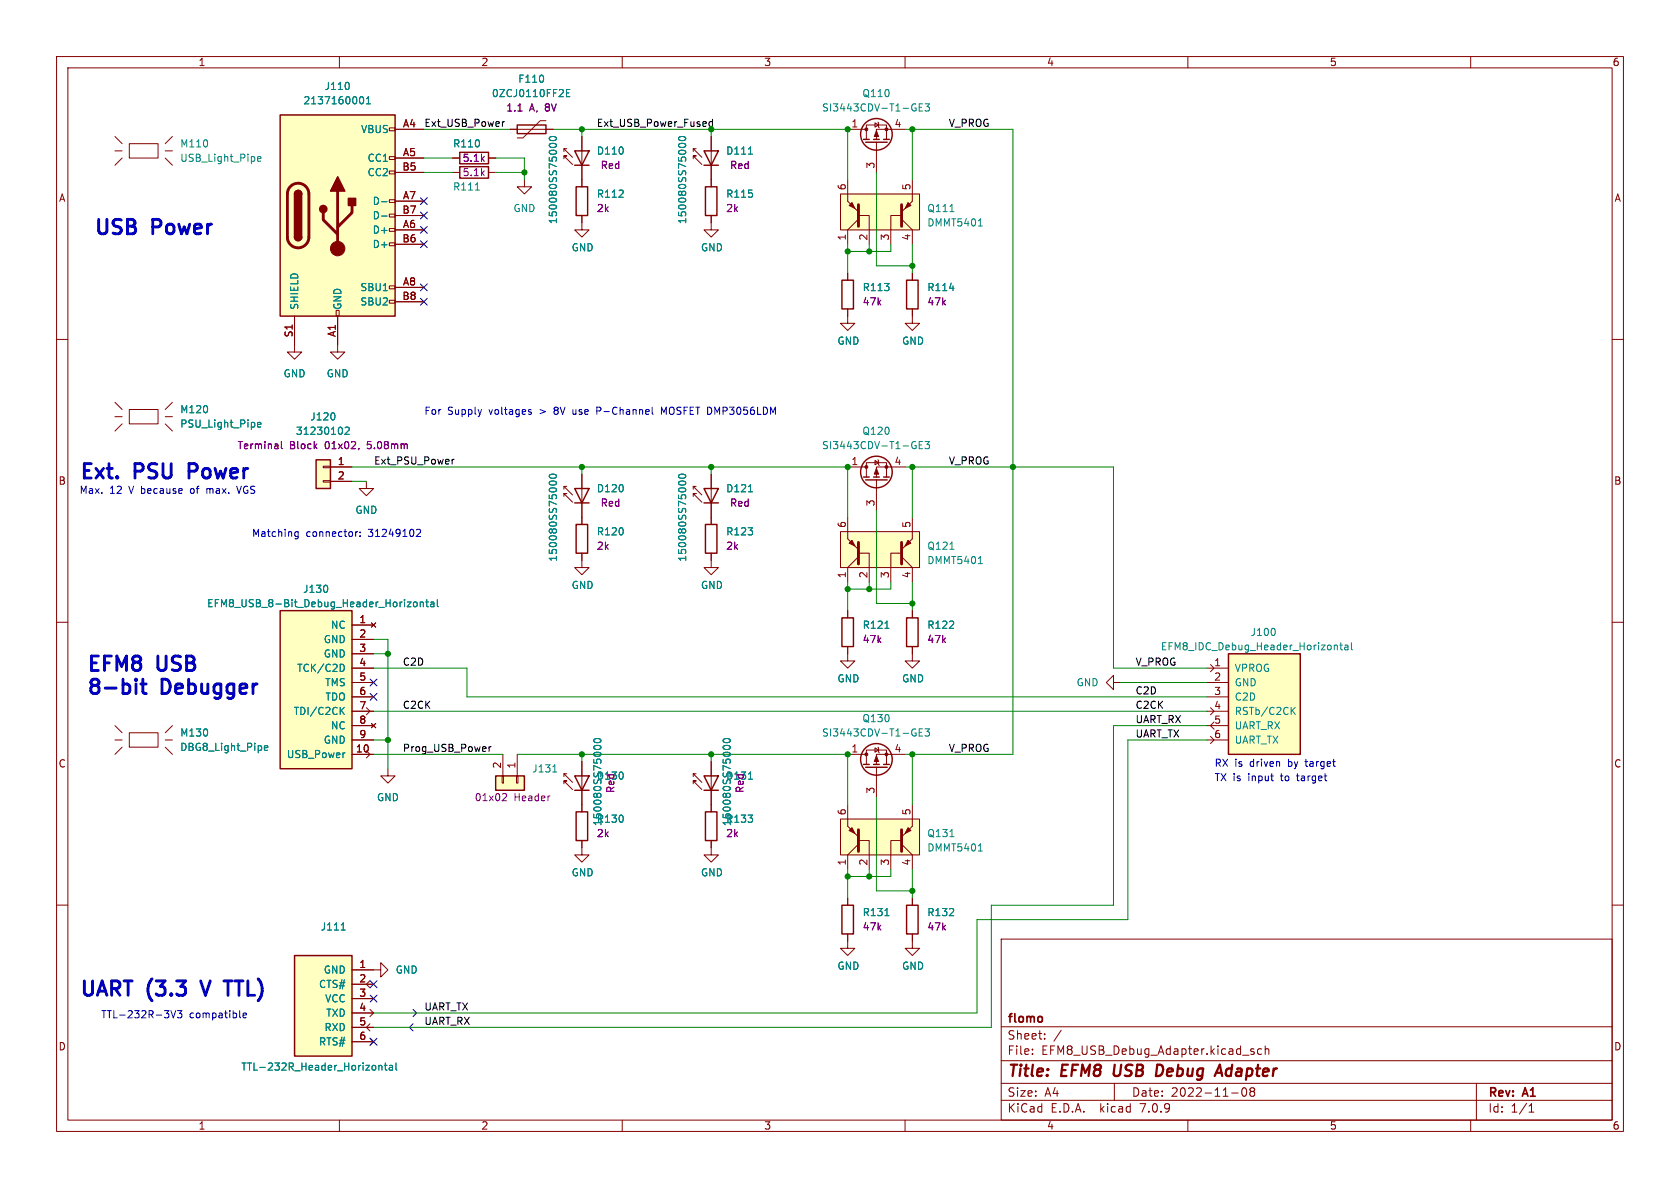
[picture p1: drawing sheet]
<svg xmlns="http://www.w3.org/2000/svg" width="297mm" height="210mm" viewBox="0 0 297 210" stroke-linecap="round" stroke-linejoin="round" font-family="sans-serif">
<path d="M0 0h297v210h-297z" fill="#fff" stroke="#fff" stroke-width=".18"/>
<g fill="none" stroke="#840000" stroke-width=".18">
<path d="M10 10h277v190h-277zM12 12h273v186h-273zM60 10v2M110 10v2M160 10v2M210 10v2M260 10v2M20.3 26.7h1.3M20.3 24.1l1.3 1.3M21.6 27.9l-1.3 1.3M22.9 25.4h5v2.5h-5zM29.2 26.7h1.3"/>
<path d="M29.2 27.9l1.3 1.3M30.5 24.1l-1.3 1.3M68.8 37.8h1v.6h-1zM68.8 35.3h1v.5h-1zM68.8 30.2h1v.5h-1zM68.8 27.7h1v.5h-1zM68.8 22.6h1v.5h-1zM69.8 22.9h5.1M69.8 27.9h5.1M69.8 35.6h5.1M69.8 30.5h5.1M69.8 38.1h5.1"/>
<path d="M80 27.9h1.3M80 30.5h1.3M86.4 27.9h1.2M86.4 30.5h1.2M90.2 22.9h7.6M92.7 31.8v1.2h1.3l-1.3 1.3-1.3-1.3h1.3M96.5 21.3h-1l-3 3.1h-1.1M99.7 28.1v-.5h.5h-.5l1.5 1.5M99.7 26.3v.5M100.2 26.3h-.5l1.5 1.5M102.9 38.1v2.5h1.2l-1.2 1.3-1.3-1.3h1.3M102.9 24.1v8.9"/>
<path d="M122.6 28.1v-.5h.5h-.5l1.5 1.5M122.6 26.3v.5M123.1 26.3h-.5l1.5 1.5M125.7 38.1v2.5h1.3l-1.3 1.3-1.2-1.3h1.2M125.7 24.1v8.9M148.6 34.3h14v6.3h-14zM149.9 22.9h3.3M149.9 31.8v3.8l1.9 1.9M151.8 38.1h1.9v5.1M151.8 38.7l-1.9 1.9v2.6M153.2 24.6v-2.5h3.5v2.5M154.7 21.7l.6 .4-.6 .4z"/>
<path d="M154.9 25.1v5.4M155.2 21.6l.1 .1v.8l.1 .1M159.4 38.1h-1.9v5.1M159.4 38.7l1.9 1.9v2.6M160 22.9h-5.1v1.7M161.3 31.8v3.8l-1.9 1.9M10 60h2M52.1 55.9v6.3h1.2l-1.2 1.3-1.3-1.3h1.3M59.4 54.9h.5v1h-.5zM59.7 55.9v6.3h1.3l-1.3 1.3-1.3-1.3h1.3M68.8 53.1h1v.5h-1zM68.8 50.5h1v.6h-1z"/>
<path d="M68.8 42.9h1v.5h-1zM68.8 40.4h1v.5h-1zM69.8 40.6h5.1M69.8 50.8h5.1M69.8 43.2h5.1M69.8 53.3h5.1M149.9 54.6v2.6h1.2l-1.2 1.2-1.3-1.2h1.3M149.9 48.3v1.2M161.3 54.6v2.6h1.3l-1.3 1.2-1.3-1.2h1.3M161.3 48.3v1.2M285 60h2M20.3 73.7h1.3"/>
<path d="M20.3 71.1l1.3 1.3M21.6 74.9l-1.3 1.3M22.9 72.4h5v2.5h-5zM29.2 73.7h1.3M29.2 74.9l1.3 1.3M30.5 71.1l-1.3 1.3M57.1 85h1.3v.2h-1.3zM57.1 82.4h1.3v.3h-1.3zM58.4 82.6h3.8M58.4 85.1h3.8M64.8 85.1v1.3h1.2l-1.2 1.2-1.3-1.2h1.3M99.7 87.8v-.6h.5h-.5l1.5 1.6"/>
<path d="M99.7 86v.5M100.2 86h-.5l1.5 1.5M102.9 97.8v2.5h1.2l-1.2 1.3-1.3-1.3h1.3M102.9 83.8v8.9M122.6 87.8v-.6h.5h-.5l1.5 1.6M122.6 86v.5M123.1 86h-.5l1.5 1.5M125.7 97.8v2.5h1.3l-1.3 1.3-1.2-1.3h1.2M125.7 83.8v8.9M148.6 94h14v6.3h-14zM149.9 91.4v3.9l1.9 1.9M149.9 82.6h3.3"/>
<path d="M151.8 97.8h1.9v5.1M151.8 98.4l-1.9 1.9v2.6M153.2 84.3v-2.5h3.5v2.5M154.7 81.4l.6 .4-.6 .4zM154.9 84.8v5.4M155.2 81.3l.1 .1v.8l.1 .1M159.4 97.8h-1.9v5.1M159.4 98.4l1.9 1.9v2.6M160 82.6h-5.1v1.7M161.3 91.4v3.9l-1.9 1.9M10 110h2M62.2 110.5h3.8"/>
<path d="M62.2 113h3.8M62.2 115.6h3.8M62.2 118.1h3.8M65.7 110.1l.7 .8M66.4 110.1l-.7 .8M149.9 114.3v2.5h1.2l-1.2 1.3-1.3-1.3h1.3M149.9 108v1.2M161.3 114.3v2.5h1.3l-1.3 1.3-1.3-1.3h1.3M161.3 108v1.2M213.4 118.1h3.8M214 117.5l.6 .6-.6 .6M285 110h2"/>
<path d="M20.3 130.8h1.3M20.3 128.3l1.3 1.2M21.6 132.1l-1.3 1.3M22.9 129.5h5v2.6h-5zM29.2 130.8h1.3M29.2 132.1l1.3 1.3M30.5 128.3l-1.3 1.2M62.2 133.4h3.8M62.2 120.7h3.8M62.2 123.2h3.8M62.2 125.7h3.8M62.2 128.3h3.8"/>
<path d="M62.2 130.8h3.8M64.8 132.7l.6 .7-.6 .6M64.8 125.1l.6 .6-.6 .7M65.7 127.9l.7 .8M66.4 127.9l-.7 .8M68.6 135.9v1.3h1.2l-1.2 1.2-1.3-1.2h1.3M88.8 137.2h.2v1.2h-.2zM88.9 133.4v3.8M91.3 137.2h.3v1.2h-.3zM91.4 133.4v3.8M99.7 138.6v-.6h.5h-.5l1.5 1.6M99.7 136.8v.5"/>
<path d="M100.2 136.8h-.5l1.5 1.5M102.9 134.6v8.9M122.6 138.6v-.6h.5h-.5l1.5 1.6M122.6 136.8v.5M123.1 136.8h-.5l1.5 1.5M125.7 134.6v8.9M149.9 133.4h3.3M153.2 135.1v-2.5h3.5v2.5M154.7 132.2l.6 .4-.6 .4zM154.9 135.6v5.4M155.2 132.1l.1 .1v.8l.1 .1M160 133.4h-5.1v1.7"/>
<path d="M196.8 120.7v-1.3l-1.2 1.3 1.2 1.2v-1.2h1.3M213.4 120.7h3.8M213.4 123.2h3.8M213.4 125.7h3.8M213.4 128.3h3.8M213.4 130.8h3.8M214 130.2l.6 .6-.6 .6M214 125.1l.6 .6-.6 .7M214.6 127.6l-.6 .7 .6 .6M10 160h2M102.9 148.6v2.5h1.2l-1.2 1.3-1.3-1.3h1.3M125.7 148.6v2.5h1.3l-1.3 1.3-1.2-1.3h1.2"/>
<path d="M148.6 144.8h14v6.3h-14zM149.9 142.2v3.9l1.9 1.9M149.9 158.8v1.2M151.8 148.6h1.9v5.1M151.8 149.2l-1.9 1.9v2.6M159.4 148.6h-1.9v5.1M159.4 149.2l1.9 1.9v2.6M161.3 142.2v3.9l-1.9 1.9M161.3 158.8v1.2M285 160h2M62.2 171.5h5.1v-1.3l1.3 1.3-1.3 1.2v-1.2M62.2 174h3.8"/>
<path d="M62.2 176.5h3.8M62.2 179.1h3.8M65.4 178.4l.6 .7M65.4 173.4l-.6 .6 .6 .6M66 179.1l-.6 .6M149.9 165.1v2.5h1.2l-1.2 1.3-1.3-1.3h1.3M161.3 165.1v2.5h1.3l-1.3 1.3-1.3-1.3h1.3M177 166h108v32h-108zM60 198v2M62.2 181.6h3.8M62.2 184.2h3.8M65.4 183.5l.6 .7"/>
<path d="M65.4 181l-.6 .6 .6 .6M66 184.2l-.6 .6M110 198v2M160 198v2M177 194.5h108M177 191.5h108M177 187.5h108M177 181.5h108M182.5 186.3v.1M182.5 185.5v.1M184.7 183.6v.1M184.7 182.8v.1"/>
<path d="M187.6 182.1l-1.3 2M197 191.5v3M210 198v2M217.7 193.2h1.2M219.7 192.4a.81 .81 0 0 0 .3 1.4l.2-.1 .2-.5-.2-.8M221 192.4v.3l.2 .2M221.2 192.9l-.2 .3v.3l.2 .3 .5-.1 .1-.2-.1-.4-.2-.2M221.2 192.9h.3M221.3 185.9l.4 .1v.2l-.2 .2h-.3M221.3 185.4l.4 .1M221.7 192.4l.1 .3-.3 .2M223 185.5l-.4-.1-.3 .3v.4l.2 .2h.5"/>
<path d="M223.7 185.5l.2-.1 .3 .1 .1 .9M223.7 184.9v1.5M260 198v2M261 191.5v6.5M270.3 196.6h.9M270.3 195.5l.4-.4v1.5"/>
</g>
<path d="M197.1 188.2l-.2 1.6 .3 .4M204.6 188.2l.7 .1M205.3 189.9l-.5 .3h-.5M215 189.6h.9M215.6 188.2l.5 2" fill="none" stroke="#840000" stroke-width=".4"/>
<g fill="none" stroke="#840000" stroke-width=".25">
<path d="M49.5 20.3h20.3v35.6h-20.3zM52.1 34.3a.64 .64 0 0 1 .6-.6 .64 .64 0 0 1 .6 .6M81.3 26.9h5.1v2.1h-5.1zM81.3 29.5h5.1v2h-5.1zM91.4 22.1h5.1v1.5h-5.1zM101.6 26.7h2.5l-1.2 2.5zM101.6 29.2h2.5M101.9 33h2v5.1h-2zM124.5 26.7h2.5l-1.3 2.5zM124.5 29.2h2.5M124.7 33h2v5.1h-2zM152.7 24.6h1"/>
<path d="M153 25.1h3.8M154.4 24.6h1M156.2 24.6h1M52.1 41.9a.64 .64 0 0 0 .6 .6 .64 .64 0 0 0 .6-.6M148.8 49.5h2.1v5.1h-2.1zM160.3 49.5h2v5.1h-2zM55.9 81.3h2.5v5.1h-2.5zM101.6 86.4h2.5l-1.2 2.5zM101.6 88.9h2.5M101.9 92.7h2v5.1h-2zM124.5 86.4h2.5l-1.3 2.5zM124.5 88.9h2.5"/>
<path d="M124.7 92.7h2v5.1h-2zM152.7 84.3h1M153 84.8h3.8M154.4 84.3h1M156.2 84.3h1M49.5 108h12.7v27.9h-12.7zM148.8 109.2h2.1v5.1h-2.1zM160.3 109.2h2v5.1h-2zM217.2 115.6h12.7v17.8h-12.7zM87.6 137.2h5.1v2.5h-5.1zM101.6 137.2h2.5l-1.2 2.5zM101.6 139.7h2.5"/>
<path d="M124.5 137.2h2.5l-1.3 2.5zM124.5 139.7h2.5M152.7 135.1h1M153 135.6h3.8M154.4 135.1h1M156.2 135.1h1M101.9 143.5h2v5.1h-2zM124.7 143.5h2v5.1h-2zM52.1 168.9h10.1v17.8h-10.1zM148.8 160h2.1v5.1h-2.1zM160.3 160h2v5.1h-2z"/>
<circle cx="154.9" cy="23.7" r="2.79"/>
<circle cx="154.9" cy="83.4" r="2.79"/>
<circle cx="154.9" cy="134.2" r="2.79"/>
</g>
<g fill="none" stroke="#008484" stroke-width=".18">
<path d="M61.6 14.7l.1 .3-.1 .7M63.6 17.3l.3-.2a.68 .68 0 0 1 .4 .6 .68 .68 0 0 1-.4 .7l-.3-.3M64.8 18.4h.7M64.8 17.5l.3-.4v1.3M100.1 16.4h.5M100.8 15.8h-.7v1.3h.7M161.7 19.1h.3l-.1 .5M162.5 19h.4M163.1 18.4h-.6v1.2h.6M163.5 18.4h.8l-.4 .4 .4 .2v.5l-.2 .1-.6-.1M45.5 28.1l.6-.1v-.3h-.4l-.2 .2 .1 .6h.5M67.5 35.7h.9"/>
<path d="M67.5 38.2h.9M84 33.6h.8M97.2 24.3a.75 .75 0 0 1 1.2 .3 .72 .72 0 0 1-1.3-.2zM97.3 26l-.2-.2a.68 .68 0 0 1 .6-.5 .68 .68 0 0 1 .7 .5l-.3 .2M120 24.3a.75 .75 0 0 1 1.2 .3 .72 .72 0 0 1-1.2-.2zM120.2 26l-.2-.2a.68 .68 0 0 1 .6-.5 .68 .68 0 0 1 .6 .5l-.2 .2M132.3 27.2h.7M167.9 37.4h.8M173 39.9h.7M167.9 51h.8M45.5 75.1l.6-.1v-.3h-.4l-.2 .1 .1 .6h.5M59.1 73.1l.1 .4-.1 .6"/>
<path d="M61 75.6l.5-.1 .2 .4-.7 .9h.7M161.7 78.8h.3l-.1 .5M162.5 78.7h.4M163.1 78h-.6v1.3h.6M163.5 78h.8l-.4 .5 .4 .2v.5l-.2 .1-.6-.1M97.2 84a.75 .75 0 0 1 1.2 .2 .72 .72 0 0 1-1.3-.1zM97.3 85.7l-.2-.2a.68 .68 0 0 1 .6-.5 .68 .68 0 0 1 .7 .5l-.3 .2M120 84a.75 .75 0 0 1 1.2 .2 .72 .72 0 0 1-1.2-.1zM120.2 85.7l-.2-.2a.68 .68 0 0 1 .6-.5 .68 .68 0 0 1 .6 .5l-.2 .2M132.3 86.9h.7M167.9 97.1h.8M173 99.6h.7"/>
<path d="M57.8 103.6l.1 .3-.1 .7M60.4 117.4a.68 .68 0 0 1 .5 .7 .68 .68 0 0 1-.5 .6M73.1 106.5l.2-.1 .4 .1 .1 .5-.2 .2-.3 .1-.2-.2zM74.3 106.5l.2-.1 .3 .1v.8M74.3 106.4v.9M75.3 106.4h.4M75.4 106v1.1l.3 .2M76.2 106.5h.5v.8M76.7 106.7l-.4 .1-.2 .2 .2 .3 .4-.1M77.3 106v1.1l.2 .2M156.4 111.1h.8M225.3 111.2l.1 .4-.1 .6"/>
<path d="M236.3 114l.1 .2v.7M236.9 114h.4M237 113.6v1.1l.3 .2M237.8 114.1h.4l.1 .8M238.3 114.3l-.4 .1-.2 .2 .2 .3 .4-.1M238.9 113.6v1.1l.2 .2M46.7 132.2l.6-.1v-.2l-.4-.1-.2 .2 .1 .6h.5M60.3 125.6l.6 .7M60.9 125l-.8 .8M61 133.1h-.2M97.7 136.5h.7M105 130.7a.75 .75 0 0 1 1.2 .3 .72 .72 0 0 1-1.2-.1z"/>
<path d="M105.2 132.4l-.2-.2a.68 .68 0 0 1 .6-.5 .68 .68 0 0 1 .6 .5l-.2 .2M127.9 130.7a.75 .75 0 0 1 1.2 .3 .72 .72 0 0 1-1.3-.1zM128.1 132.4l-.3-.2a.68 .68 0 0 1 .7-.5 .68 .68 0 0 1 .6 .5l-.2 .2M132.3 137.7h.7M161.7 129.6h.3l-.1 .5M162.5 129.5h.4M163.1 128.8h-.6v1.3h.6M163.5 128.8h.8l-.4 .5 .4 .2v.5l-.2 .1-.6-.1M228.4 125.6l.6 .7M229 125l-.7 .8M167.9 147.9h.8M173 150.4h.7"/>
<path d="M60.3 164.4h.7M156.4 161.9h.8M67 188.3v.9M67 188.4l.2-.1 .3 .1v.8M67.9 188.3h.5M68.1 187.9v1.1l.3 .2M68.9 188.4h.4l.1 .8M69.4 188.6l-.4 .1-.2 .2 .2 .3 .4-.1M70 187.9v1.1l.2 .2"/>
</g>
<g fill="#ffffc2" stroke="#ffffc2" stroke-width=".18">
<path d="M49.5 20.3h20.3v35.6h-20.3z"/>
<path d="M52.1 168.9h10.1v17.8h-10.1z"/>
<path d="M148.6 144.8h14v6.3h-14z"/>
<path d="M148.6 34.3h14v6.3h-14z"/>
<path d="M148.6 94h14v6.3h-14z"/>
<path d="M55.9 81.3h2.5v5.1h-2.5z"/>
<path d="M87.6 137.2h5.1v2.5h-5.1z"/>
<path d="M49.5 108h12.7v27.9h-12.7z"/>
<path d="M217.2 115.6h12.7v17.8h-12.7z"/>
</g>
<path d="M51.4 32.9a1.9 1.9 0 0 1 2-.4 1.9 1.9 0 0 1 1.2 1.8v7.6a1.91 1.91 0 0 1-1.9 1.9 1.91 1.91 0 0 1-1.9-1.9v-7.8l.2-.6zM57.1 37.6v1.3l2.6 2.5M59.7 33.8v10.1M62.2 36.3v1.3l-2.5 2.5" fill="none" stroke="#840000" stroke-width=".51"/>
<g fill="#840000" stroke="#840000" stroke-width=".25">
<path d="M52.1 41.9h1.2a.64 .64 0 0 1-.6 .6 .64 .64 0 0 1-.6-.6z"/>
<path d="M52.1 34.3h1.2v7.6h-1.2z"/>
<path d="M52.3 33.8a.64 .64 0 0 1 .6-.1 .64 .64 0 0 1 .4 .6h-1.2z"/>
<path d="M59.7 31.2l1.3 2.6h-2.6z"/>
<path d="M61.6 35.1h1.3v1.2h-1.3z"/>
<circle cx="57.1" cy="37" r=".63"/>
</g>
<g fill="#840000" stroke="#840000" stroke-width=".18">
<path d="M150.1 146.8l.5-.5 .5 1z"/>
<path d="M160.5 146.3l.5 .5-1 .5z"/>
<path d="M150.6 35.8l.5 1-1-.5z"/>
<path d="M160.5 35.8l.5 .5-1 .5z"/>
<path d="M150.1 96l.5-.5 .5 1z"/>
<path d="M160.5 95.5l.5 .5-1 .5z"/>
<path d="M154.9 23.1l.4 1h-.7z"/>
<path d="M154.9 82.8l.4 1h-.7z"/>
<path d="M154.9 133.6l.4 1h-.7z"/>
<circle cx="59.7" cy="43.9" r="1.27"/>
<circle cx="156.7" cy="22.9" r=".25"/>
<circle cx="153.2" cy="22.9" r=".25"/>
<circle cx="156.7" cy="82.5" r=".25"/>
<circle cx="153.2" cy="82.5" r=".25"/>
<circle cx="156.7" cy="133.3" r=".25"/>
<circle cx="153.2" cy="133.3" r=".25"/>
</g>
<path d="M91.6 19.6h.7M49.7 78v1.1l.2 .2M63.5 79.3l-.2 .2M89 140.3h.4l.2 .3-.8 .9h.8" fill="none" stroke="#840084" stroke-width=".18"/>
<g fill="#840000" stroke="#840000" stroke-width=".51">
<path d="M151.8 146.7v3.8z"/>
<path d="M159.4 146.7v3.8z"/>
<path d="M151.8 36.2v3.8z"/>
<path d="M159.4 36.2v3.8z"/>
<path d="M151.8 95.9v3.8z"/>
<path d="M159.4 95.9v3.8z"/>
</g>
<path d="M88.8 21.5v.8M89.2 21.5l-.4 .2M126 21.1v1.2M126 21.6l-.4-.1-.3 .2 .2 .6h.5M79.9 81.2v.8M80.3 81.2l-.4 .2M86.5 132v.8M86.8 132l-.3 .2" fill="none" stroke="#000" stroke-width=".18"/>
<g fill="none" stroke="#0000c2" stroke-width=".18">
<path d="M93.6 72.8l.3 .1 .1 .2-.2 .1h-.3M93.6 72.4l.3 .1M101.3 72.4v.7l.2 .1M105.5 72.6h.5M106 72h-.5v1.2M115.3 72v1.1l.2 .1M117.8 72l-.4 .9-.5-.9v1.2M36.6 86.4v.8M36.7 86.4l-.1 .1M41.8 85.9l.5 1.3M52.1 94.6l.3 .2h.3M52.7 94v1l-.2 .3-.3-.1"/>
<path d="M52.7 94.1l-.3-.1-.3 .2M62.9 94v.8M63.2 94l-.3 .2M63.7 94.7v.1M63.7 94.1v.1M73.6 93.7l.5-.1 .3 .3-.8 .9h.8M30.2 178.7l.4 1.2 .5-1.2M31.4 178.7h.8l-.5 .4 .4 .2v.5l-.2 .1-.5-.1M43 179.5l.6-.1-.1-.3h-.3l-.2 .2v.6h.5M73 178.4l.7 .7-.7 .6M73 181l-.6 .6 .6 .6"/>
</g>
<path d="M33.4 83.3h1M34.4 82h-1v2.5M24 120.1v.2M24 120.9v1.7M24 120.1l-.1 .1 .1 .1M24 120.1l.2 .1-.2 .1M24.9 120.9h1M25.3 120.1v2.1l.1 .3 .5 .1M35.5 173.4l.8 2.5M39.6 173.4h1.4" fill="none" stroke="#0000c2" stroke-width=".51"/>
<g fill="none" stroke="#008400" stroke-width=".18">
<path d="M74.9 22.9h15.3M74.9 27.9h5.1M74.9 30.5h5.1M87.6 27.9h5.1v3.9M87.6 30.5h5.1M97.8 22.9h52.1v8.9M102.9 22.9v1.2M125.7 22.9v1.2M154.9 30.5v16.5h6.4M160 22.9h19.1v110.5h-19.1M161.3 22.9v8.9M149.9 43.2v5.1"/>
<path d="M153.7 43.2v1.3M157.5 43.2v1.3h-7.6M161.3 43.2v5.1M62.2 82.6h87.7v8.8M62.2 85.1h2.6M102.9 82.6v1.2M125.7 82.6v1.2M154.9 90.2v16.5h6.4M160 82.6h36.8v35.5h16.6M161.3 82.6v8.8M66 118.1h16.5v5.1h130.9M66 113h2.6v22.9"/>
<path d="M66 115.6h2.6M149.9 102.9v5.1M153.7 102.9v1.2M157.5 102.9v1.2h-7.6M161.3 102.9v5.1M66 133.4h22.9M66 130.8h2.6M66 125.7h147.4M91.4 133.4h58.5v8.8M102.9 133.4v1.2M125.7 133.4v1.2M161.3 133.4v8.8"/>
<path d="M198.1 120.7h15.3M213.4 128.3h-16.6v31.7h-21.5v21.6h-109.3M213.4 130.8h-14v31.8h-26.7v16.5h-106.7M149.9 153.7v5.1M153.7 153.7v1.2M154.9 141v16.5h6.4M157.5 153.7v1.2h-7.6M161.3 153.7v5.1"/>
</g>
<g fill="none" stroke="#000084" stroke-width=".18">
<path d="M74.3 35l1.2 1.2M74.3 37.5l1.2 1.2M75.5 35l-1.2 1.2M75.5 37.5l-1.2 1.2M74.3 52.7l1.2 1.2M74.3 40l1.2 1.2M74.3 42.6l1.2 1.2M74.3 50.2l1.2 1.2M75.5 52.7l-1.2 1.2M75.5 40l-1.2 1.2M75.5 42.6l-1.2 1.2M75.5 50.2l-1.2 1.2"/>
<path d="M65.4 120l1.2 1.3M65.4 122.6l1.2 1.2M66.6 120l-1.2 1.3M66.6 122.6l-1.2 1.2M65.4 173.4l1.2 1.2M65.4 175.9l1.2 1.2M66.6 173.4l-1.2 1.2M66.6 175.9l-1.2 1.2M65.4 183.5l1.2 1.3M66.6 183.5l-1.2 1.3"/>
</g>
<g fill="#008400" stroke="#008400" stroke-width=".18">
<circle cx="68.6" cy="115.6" r=".46"/>
<circle cx="68.6" cy="130.8" r=".46"/>
<circle cx="125.7" cy="82.6" r=".46"/>
<circle cx="102.9" cy="82.6" r=".46"/>
<circle cx="153.7" cy="104.1" r=".46"/>
<circle cx="153.7" cy="154.9" r=".46"/>
<circle cx="161.3" cy="157.5" r=".46"/>
<circle cx="161.3" cy="106.7" r=".46"/>
<circle cx="149.9" cy="82.6" r=".46"/>
<circle cx="149.9" cy="104.1" r=".46"/>
<circle cx="149.9" cy="133.4" r=".46"/>
<circle cx="179.1" cy="82.6" r=".46"/>
<circle cx="161.3" cy="82.6" r=".46"/>
<circle cx="161.3" cy="22.9" r=".46"/>
<circle cx="149.9" cy="22.9" r=".46"/>
<circle cx="153.7" cy="44.5" r=".46"/>
<circle cx="149.9" cy="44.5" r=".46"/>
<circle cx="161.3" cy="47" r=".46"/>
<circle cx="161.3" cy="133.4" r=".46"/>
<circle cx="125.7" cy="22.9" r=".46"/>
<circle cx="102.9" cy="22.9" r=".46"/>
<circle cx="92.7" cy="30.5" r=".46"/>
<circle cx="125.7" cy="133.4" r=".46"/>
<circle cx="149.9" cy="154.9" r=".46"/>
<circle cx="102.9" cy="133.4" r=".46"/>
</g>
<g font-size="3.5" fill="#0000c2">
<text x="16.5" y="41.7">USB</text>
<text x="27.1" y="41.7">Power</text>
<text x="14" y="84.8">Ext.</text>
<text x="23.9" y="84.8">PSU</text>
<text x="34.5" y="84.8">Power</text>
<text x="15.2" y="118.9">EFM8</text>
<text x="28" y="118.9">USB</text>
<text x="15.2" y="122.9">8-bit</text>
<text x="28.7" y="122.9">Debugger</text>
<text x="14" y="176.3">UART (3.3</text>
<text x="36.9" y="176.3">V</text>
<text x="42.1" y="176.3">TTL)</text>
</g>
<g font-size="2.8" fill="#840000">
<text x="178" y="190.9">Title:</text>
<text x="187.7" y="190.9">EFM8</text>
<text x="197.7" y="190.9">USB</text>
<text x="206" y="190.9">Debug</text>
<text x="217.5" y="190.9">Adapter</text>
</g>
<g font-size="2.1" fill="#840000">
<text x="178" y="184">Sheet:</text>
<text x="178" y="181.2">flomo</text>
<text x="178" y="186.7">File:</text>
<text x="184.1" y="186.7">EFM8_USB_Debug_Adapter.kicad_sch</text>
<text x="178" y="196.9">KiCad</text>
<text x="178" y="194.1">Size:</text>
<text x="184.7" y="194.1">A4</text>
<text x="185.7" y="196.9">E.D.A.</text>
<text x="194.6" y="196.9">kicad</text>
<text x="200" y="194.1">Date:</text>
<text x="201.8" y="196.9">7.0.9</text>
<text x="207" y="194.1">2022-11-08</text>
<text x="263" y="194.3">Rev:</text>
<text x="263" y="196.9">Id:</text>
<text x="267.1" y="196.9">1/1</text>
<text x="269.4" y="194.3">A1</text>
</g>
<g font-size="1.8" fill="#840000">
<text x="35" y="11.9">1</text>
<text x="85" y="11.9">2</text>
<text x="135" y="11.9">3</text>
<text x="185" y="11.9">4</text>
<text x="235" y="11.9">5</text>
<text x="285" y="11.9">6</text>
<text x="71.1" y="22.6">A4</text>
<text x="150.4" y="22.6">1</text>
<text x="158" y="22.6">4</text>
<text x="71.1" y="27.7">A5</text>
<text x="154.7" y="29.9" transform="rotate(-90 154.7 29.9)">3</text>
<text x="10.3" y="35.9">A</text>
<text x="71" y="30.2">B5</text>
<text x="71.1" y="35.3">A7</text>
<text x="149.6" y="33.7" transform="rotate(-90 149.6 33.7)">6</text>
<text x="161" y="33.7" transform="rotate(-90 161 33.7)">5</text>
<text x="285.3" y="35.9">A</text>
<text x="71" y="37.8">B7</text>
<text x="71.1" y="40.4">A6</text>
<text x="71" y="42.9">B6</text>
<text x="149.6" y="42.6" transform="rotate(-90 149.6 42.6)">1</text>
<text x="153.4" y="42.6" transform="rotate(-90 153.4 42.6)">2</text>
<text x="157.2" y="42.6" transform="rotate(-90 157.2 42.6)">3</text>
<text x="161" y="42.6" transform="rotate(-90 161 42.6)">4</text>
<text x="71" y="53.1">B8</text>
<text x="71.1" y="50.5">A8</text>
<text x="51.8" y="59.7" transform="rotate(-90 51.8 59.7)">S1</text>
<text x="59.4" y="59.7" transform="rotate(-90 59.4 59.7)">A1</text>
<text x="59.6" y="82.3">1</text>
<text x="150.4" y="82.3">1</text>
<text x="158" y="82.3">4</text>
<text x="10.3" y="85.9">B</text>
<text x="59.6" y="84.8">2</text>
<text x="154.7" y="89.6" transform="rotate(-90 154.7 89.6)">3</text>
<text x="285.3" y="85.9">B</text>
<text x="149.6" y="93.4" transform="rotate(-90 149.6 93.4)">6</text>
<text x="161" y="93.4" transform="rotate(-90 161 93.4)">5</text>
<text x="149.6" y="102.3" transform="rotate(-90 149.6 102.3)">1</text>
<text x="153.4" y="102.3" transform="rotate(-90 153.4 102.3)">2</text>
<text x="157.2" y="102.3" transform="rotate(-90 157.2 102.3)">3</text>
<text x="161" y="102.3" transform="rotate(-90 161 102.3)">4</text>
<text x="63.4" y="110.2">1</text>
<text x="63.4" y="112.8">2</text>
<text x="63.4" y="115.3">3</text>
<text x="63.4" y="117.9">4</text>
<text x="214.6" y="117.9">1</text>
<text x="63.4" y="120.4">5</text>
<text x="63.4" y="122.9">6</text>
<text x="63.4" y="125.5">7</text>
<text x="214.6" y="120.4">2</text>
<text x="214.6" y="122.9">3</text>
<text x="214.6" y="125.5">4</text>
<text x="63.4" y="128">8</text>
<text x="63.4" y="130.6">9</text>
<text x="214.6" y="128">5</text>
<text x="214.6" y="130.6">6</text>
<text x="10.3" y="135.9">C</text>
<text x="62.8" y="133.1">10</text>
<text x="88.6" y="136" transform="rotate(-90 88.6 136)">2</text>
<text x="91.2" y="136" transform="rotate(-90 91.2 136)">1</text>
<text x="150.4" y="133.1">1</text>
<text x="158" y="133.1">4</text>
<text x="285.3" y="135.9">C</text>
<text x="154.7" y="140.4" transform="rotate(-90 154.7 140.4)">3</text>
<text x="149.6" y="144.2" transform="rotate(-90 149.6 144.2)">6</text>
<text x="161" y="144.2" transform="rotate(-90 161 144.2)">5</text>
<text x="149.6" y="153.1" transform="rotate(-90 149.6 153.1)">1</text>
<text x="153.4" y="153.1" transform="rotate(-90 153.4 153.1)">2</text>
<text x="157.2" y="153.1" transform="rotate(-90 157.2 153.1)">3</text>
<text x="161" y="153.1" transform="rotate(-90 161 153.1)">4</text>
<text x="63.4" y="171.2">1</text>
<text x="63.4" y="173.7">2</text>
<text x="63.4" y="176.3">3</text>
<text x="63.4" y="178.8">4</text>
<text x="10.3" y="185.9">D</text>
<text x="63.4" y="181.4">5</text>
<text x="63.4" y="183.9">6</text>
<text x="285.3" y="185.9">D</text>
<text x="35" y="199.9">1</text>
<text x="85" y="199.9">2</text>
<text x="135" y="199.9">3</text>
<text x="185" y="199.9">4</text>
<text x="235" y="199.9">5</text>
<text x="285" y="199.9">6</text>
</g>
<g font-size="1.8" fill="#008484">
<text x="57.3" y="16.1">J110</text>
<text x="86.9" y="17.4">0ZCJ0110FF2E</text>
<text x="91.5" y="14.8">F110</text>
<text x="152.4" y="17.4">Q110</text>
<text x="53.5" y="18.6">2137160001</text>
<text x="63.7" y="23.7">VBUS</text>
<text x="145.2" y="19.9">SI3443CDV-T1-GE3</text>
<text x="31.8" y="26.3">M110</text>
<text x="31.8" y="28.8">USB_Light_Pipe</text>
<text x="64.9" y="28.8">CC1</text>
<text x="80" y="26.3">R110</text>
<text x="105.4" y="27.5">D110</text>
<text x="128.3" y="27.5">D111</text>
<text x="64.9" y="31.3">CC2</text>
<text x="80" y="33.9">R111</text>
<text x="105.4" y="35.2">R112</text>
<text x="128.3" y="35.2">R115</text>
<text x="65.8" y="41.5">D+</text>
<text x="65.8" y="36.4">D-</text>
<text x="65.8" y="39">D-</text>
<text x="90.7" y="37.7">GND</text>
<text x="98.7" y="39.7" transform="rotate(-90 98.7 39.7)">150080SS75000</text>
<text x="121.5" y="39.7" transform="rotate(-90 121.5 39.7)">150080SS75000</text>
<text x="163.8" y="37.7">Q111</text>
<text x="163.8" y="40.2">DMMT5401</text>
<text x="65.8" y="44">D+</text>
<text x="101" y="44.6">GND</text>
<text x="123.8" y="44.6">GND</text>
<text x="63.6" y="51.7">SBU1</text>
<text x="152.4" y="51.7">R113</text>
<text x="163.8" y="51.7">R114</text>
<text x="52.9" y="54.9" transform="rotate(-90 52.9 54.9)">SHIELD</text>
<text x="60.6" y="54.9" transform="rotate(-90 60.6 54.9)">GND</text>
<text x="63.6" y="54.2">SBU2</text>
<text x="148" y="61.1">GND</text>
<text x="159.4" y="61.1">GND</text>
<text x="50" y="66.9">GND</text>
<text x="57.7" y="66.9">GND</text>
<text x="31.8" y="73.3">M120</text>
<text x="31.8" y="75.8">PSU_Light_Pipe</text>
<text x="52.2" y="77.1">31230102</text>
<text x="54.8" y="74.5">J120</text>
<text x="152.4" y="77.1">Q120</text>
<text x="145.2" y="79.6">SI3443CDV-T1-GE3</text>
<text x="105.4" y="87.2">D120</text>
<text x="128.3" y="87.2">D121</text>
<text x="62.7" y="91">GND</text>
<text x="105.4" y="94.8">R120</text>
<text x="128.3" y="94.8">R123</text>
<text x="98.7" y="99.4" transform="rotate(-90 98.7 99.4)">150080SS75000</text>
<text x="121.5" y="99.4" transform="rotate(-90 121.5 99.4)">150080SS75000</text>
<text x="163.8" y="97.4">Q121</text>
<text x="163.8" y="99.9">DMMT5401</text>
<text x="36.5" y="107.5">EFM8_USB_8-Bit_Debug_Header_Horizontal</text>
<text x="53.5" y="105">J130</text>
<text x="101" y="104.3">GND</text>
<text x="123.8" y="104.3">GND</text>
<text x="57.1" y="113.9">GND</text>
<text x="58.4" y="111.4">NC</text>
<text x="152.4" y="111.4">R121</text>
<text x="163.8" y="111.4">R122</text>
<text x="221" y="112.6">J100</text>
<text x="52.4" y="119">TCK/C2D</text>
<text x="57.1" y="116.4">GND</text>
<text x="205.1" y="115.2">EFM8_IDC_Debug_Header_Horizontal</text>
<text x="218.2" y="119">VPROG</text>
<text x="57.4" y="121.5">TMS</text>
<text x="57.4" y="124.1">TDO</text>
<text x="148" y="120.8">GND</text>
<text x="159.4" y="120.8">GND</text>
<text x="190.2" y="121.5">GND</text>
<text x="218.2" y="121.5">GND</text>
<text x="218.2" y="124.1">C2D</text>
<text x="31.8" y="130.4">M130</text>
<text x="51.8" y="126.6">TDI/C2CK</text>
<text x="57.1" y="131.7">GND</text>
<text x="58.4" y="129.1">NC</text>
<text x="145.2" y="130.4">SI3443CDV-T1-GE3</text>
<text x="152.4" y="127.9">Q130</text>
<text x="218.2" y="126.6">RSTb/C2CK</text>
<text x="218.2" y="129.1">UART_RX</text>
<text x="218.2" y="131.7">UART_TX</text>
<text x="31.8" y="132.9">DBG8_Light_Pipe</text>
<text x="50.6" y="134.2">USB_Power</text>
<text x="94" y="136.8">J131</text>
<text x="66.5" y="141.8">GND</text>
<text x="105.4" y="138">D130</text>
<text x="128.3" y="138">D131</text>
<text x="105.4" y="145.6">R130</text>
<text x="106.5" y="146.1" transform="rotate(-90 106.5 146.1)">150080SS75000</text>
<text x="128.3" y="145.6">R133</text>
<text x="129.4" y="146.1" transform="rotate(-90 129.4 146.1)">150080SS75000</text>
<text x="163.8" y="148.2">Q131</text>
<text x="101" y="155.1">GND</text>
<text x="123.8" y="155.1">GND</text>
<text x="163.8" y="150.7">DMMT5401</text>
<text x="56.6" y="164.7">J111</text>
<text x="152.4" y="162.2">R131</text>
<text x="163.8" y="162.2">R132</text>
<text x="57.1" y="172.3">GND</text>
<text x="69.9" y="172.3">GND</text>
<text x="148" y="171.6">GND</text>
<text x="159.4" y="171.6">GND</text>
<text x="56.3" y="174.9">CTS#</text>
<text x="57.4" y="177.4">VCC</text>
<text x="57.6" y="179.9">TXD</text>
<text x="56.3" y="185">RTS#</text>
<text x="57.3" y="182.5">RXD</text>
<text x="42.6" y="189.5">TTL-232R_Header_Horizontal</text>
</g>
<g font-size="1.8">
<text x="74.9" y="22.5">Ext_USB_Power</text>
<text x="105.4" y="22.5">Ext_USB_Power_Fused</text>
<text x="167.6" y="22.5">V_PROG</text>
<text x="66" y="82.2">Ext_PSU_Power</text>
<text x="167.6" y="82.2">V_PROG</text>
<text x="71.1" y="117.8">C2D</text>
<text x="200.7" y="117.8">V_PROG</text>
<text x="71.1" y="125.4">C2CK</text>
<text x="200.7" y="122.8">C2D</text>
<text x="200.7" y="125.4">C2CK</text>
<text x="200.7" y="130.5">UART_TX</text>
<text x="200.7" y="127.9">UART_RX</text>
<text x="71.1" y="133">Prog_USB_Power</text>
<text x="167.6" y="133">V_PROG</text>
<text x="74.9" y="178.7">UART_TX</text>
<text x="74.9" y="181.3">UART_RX</text>
</g>
<g font-size="1.8" fill="#840084">
<text x="89.4" y="19.9">1.1</text>
<text x="93.6" y="19.9">A, 8V</text>
<text x="81.7" y="28.8">5.1k</text>
<text x="81.7" y="31.3">5.1k</text>
<text x="106.1" y="30.1">Red</text>
<text x="129" y="30.1">Red</text>
<text x="105.4" y="37.7">2k</text>
<text x="128.3" y="37.7">2k</text>
<text x="152.4" y="54.2">47k</text>
<text x="163.8" y="54.2">47k</text>
<text x="41.9" y="79.6">Terminal</text>
<text x="51.2" y="79.6">Block</text>
<text x="57.5" y="79.6">01x02,</text>
<text x="65.2" y="79.6">5.08mm</text>
<text x="106.1" y="89.8">Red</text>
<text x="129" y="89.8">Red</text>
<text x="105.4" y="97.4">2k</text>
<text x="128.3" y="97.4">2k</text>
<text x="152.4" y="113.9">47k</text>
<text x="163.8" y="113.9">47k</text>
<text x="83.8" y="141.8">01x02</text>
<text x="90.9" y="141.8">Header</text>
<text x="108.8" y="140.3" transform="rotate(-90 108.8 140.3)">Red</text>
<text x="131.7" y="140.3" transform="rotate(-90 131.7 140.3)">Red</text>
<text x="105.4" y="148.2">2k</text>
<text x="128.3" y="148.2">2k</text>
<text x="152.4" y="164.7">47k</text>
<text x="163.8" y="164.7">47k</text>
</g>
<g font-size="1.8" fill="#0000c2">
<text x="74.9" y="73.4">For</text>
<text x="79.1" y="73.4">Supply</text>
<text x="86.6" y="73.4">voltages</text>
<text x="95.7" y="73.4">&gt;</text>
<text x="98.4" y="73.4">8V</text>
<text x="101.9" y="73.4">use</text>
<text x="106.3" y="73.4">P-Channel</text>
<text x="118" y="73.4">MOSFET DMP3056LDM</text>
<text x="14" y="87.4">Max.</text>
<text x="19.4" y="87.4">12</text>
<text x="23" y="87.4">V because</text>
<text x="34.1" y="87.4">of</text>
<text x="37.2" y="87.4">max.</text>
<text x="42.8" y="87.4">VGS</text>
<text x="44.4" y="95">Matching</text>
<text x="54.1" y="95">connector:</text>
<text x="65.2" y="95">31249102</text>
<text x="214.6" y="135.6">RX is</text>
<text x="221.1" y="135.6">driven</text>
<text x="228" y="135.6">by</text>
<text x="231.3" y="135.6">target</text>
<text x="214.6" y="138.2">TX is</text>
<text x="220.8" y="138.2">input</text>
<text x="226.7" y="138.2">to</text>
<text x="229.8" y="138.2">target</text>
<text x="17.8" y="180.1">TTL-232R-3V3</text>
<text x="33.5" y="180.1">compatible</text>
</g>
</svg>
